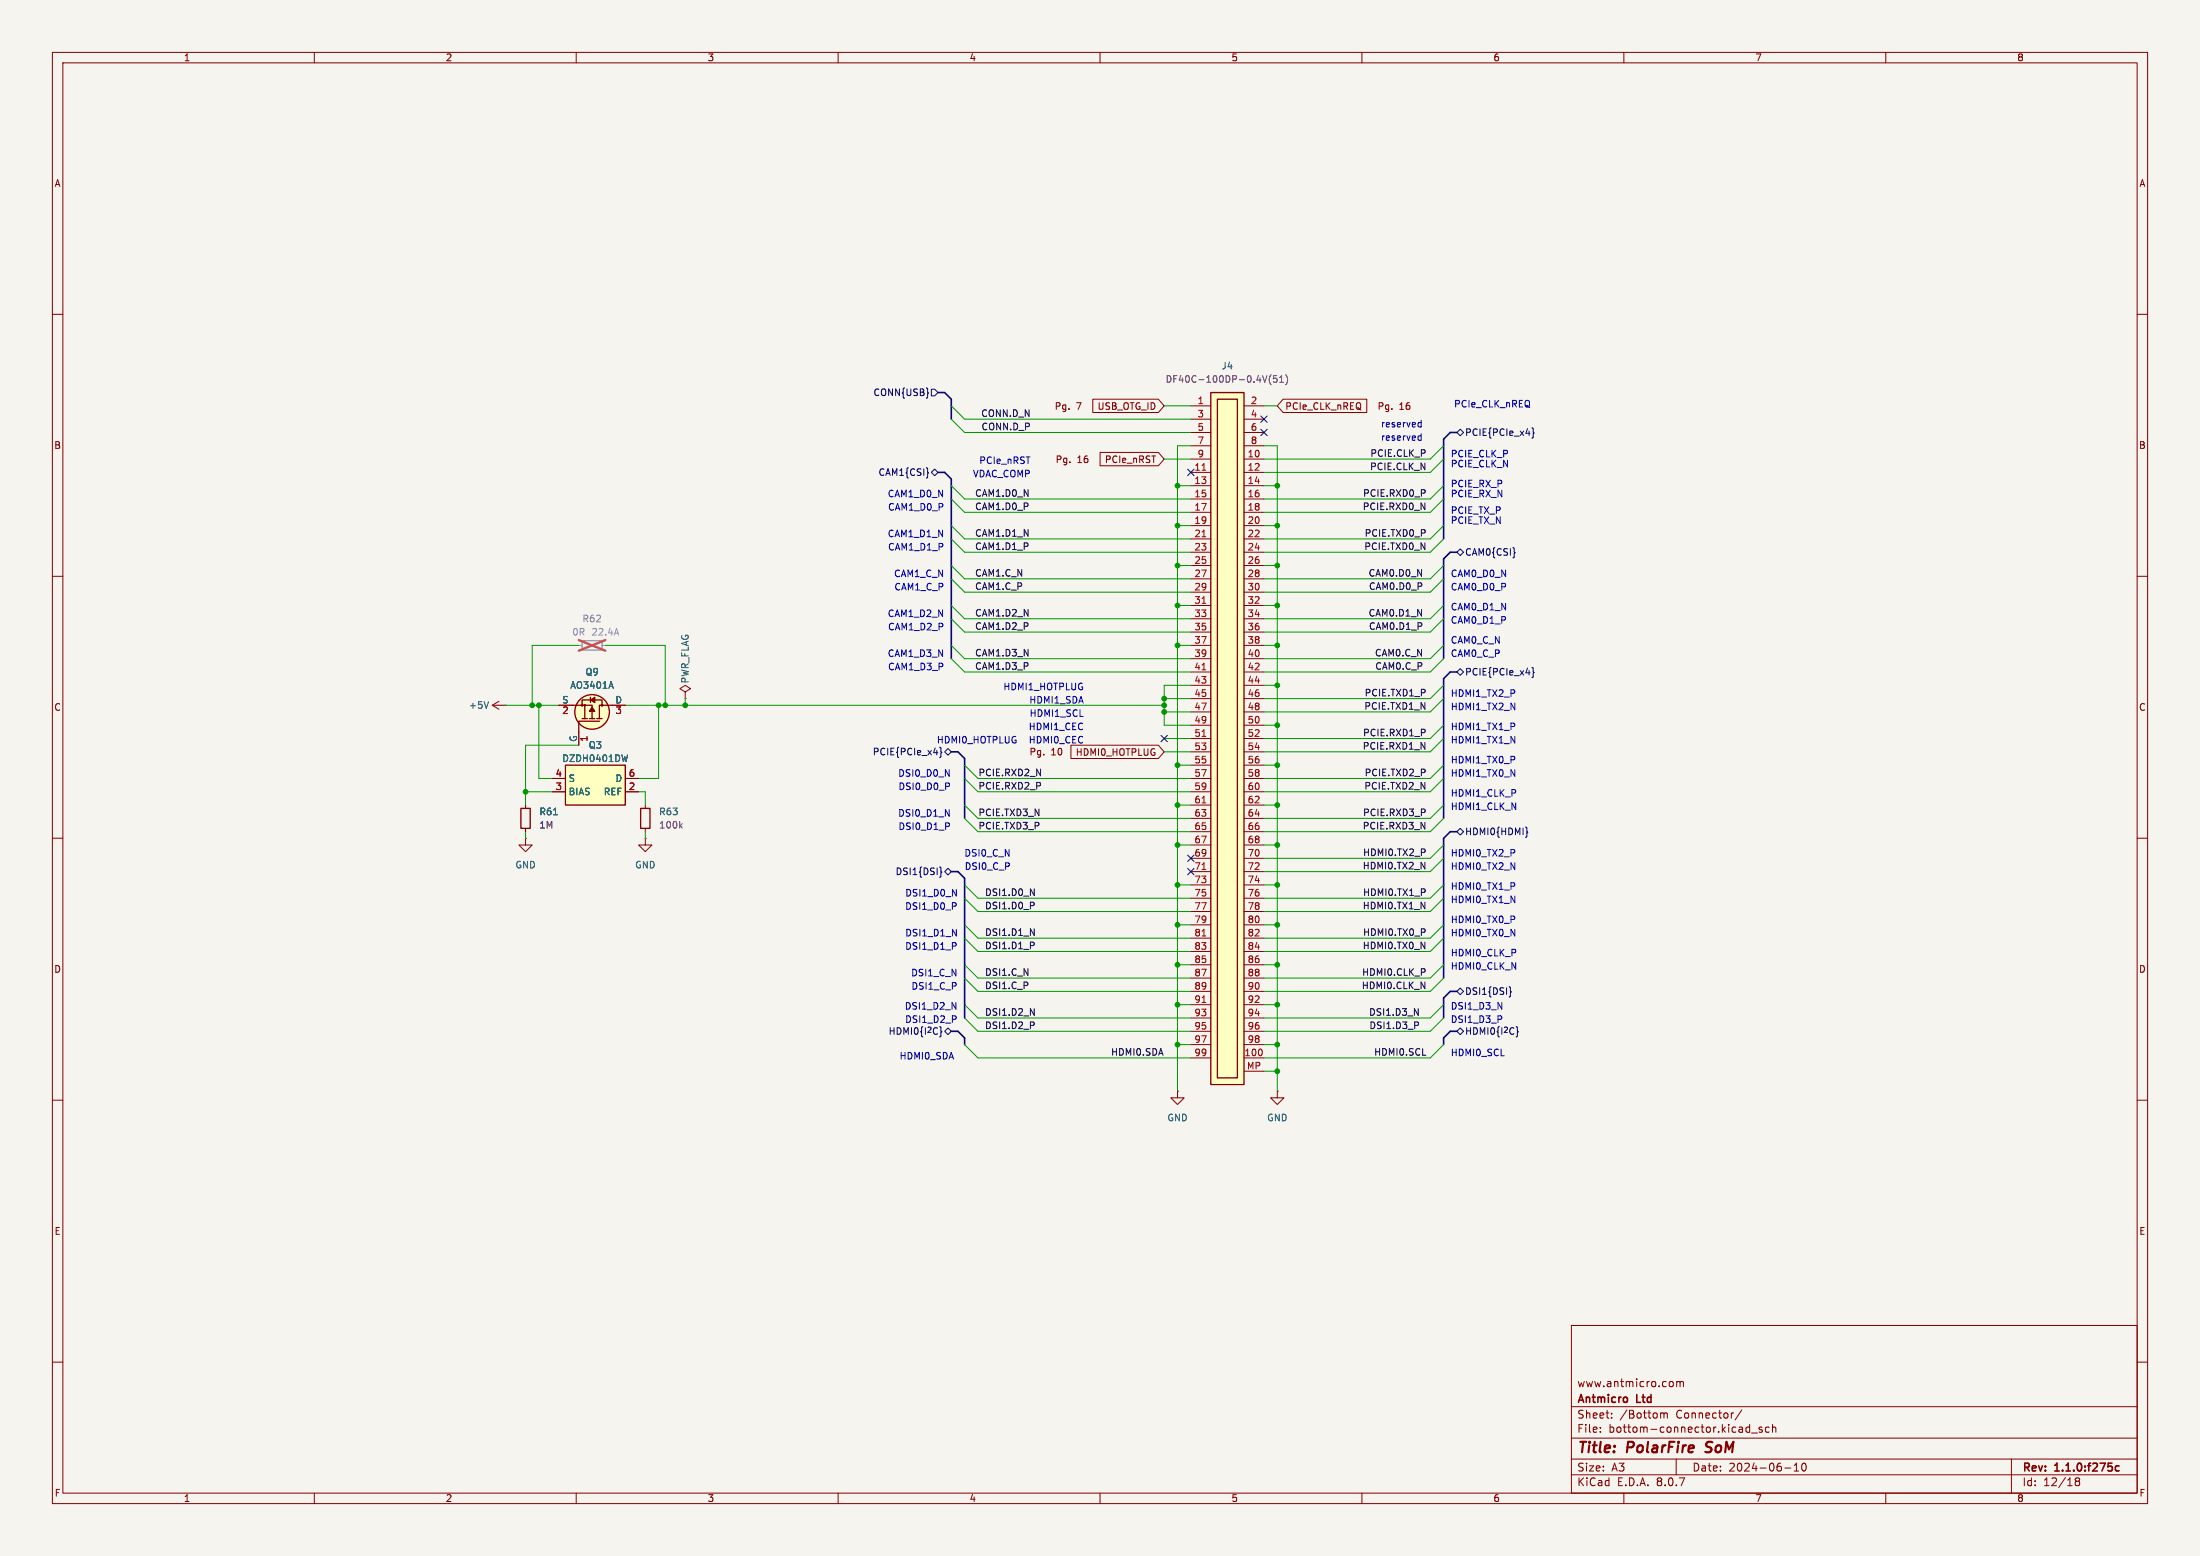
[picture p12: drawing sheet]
<svg xmlns="http://www.w3.org/2000/svg" width="420mm" height="297mm" viewBox="0 0 420 297" stroke-linecap="round" stroke-linejoin="round" font-family="sans-serif">
<path d="M0 0h420v297h-420z" fill="#f5f4ef" stroke="#f5f4ef" stroke-width=".19"/>
<g fill="none" stroke="#840000" stroke-width=".19">
<path d="M10 10h400v277h-400zM12 12h396v273h-396zM60 10v2M110 10v2M160 10v2M210 10v2M260 10v2M310 10v2M360 10v2M10 60h2M408 60h2M10 110h2"/>
<path d="M408 110h2M10 160h2M408 160h2M10 210h2M408 210h2M300 253h108v32h-108zM10 260h2M300 278.5h108M300 274.5h108M300 268.5h108M305.5 273.2v.2M305.5 272.5v.1"/>
<path d="M307.7 270.5v.2M307.7 269.8v.1M317 269.7v1M317 269.8l.4-.1 .3 .2M317.7 269.9l.2-.2 .3 .1 .1 .9M317.7 269.9v.8M319.2 263.7l.2 .3v.4l-.2 .3M320 278.5v3M320.1 263.8l.4-.1 .2 .2M320.1 263.7v1M320.7 263.9l.2-.2 .4 .1 .1 .9M320.7 263.9v.8"/>
<path d="M332.5 269.1l-1.3 1.9M333.6 272.4l.4 .1M334 271.9v1.5M334 273.3l-.4 .1M334.4 273.5h1.1M336.4 272.5l-.4-.1-.2 .2 .1 .2 .5 .2v.3h-.6M337.7 272.5l-.4-.1-.3 .3 .2 .6h.5M338.4 272.5l.2-.1 .3 .1 .1 .9M338.4 271.9v1.5M342.5 279.7l.4-.4v1.5M344.1 279.4l.2-.1a.8 .8 0 0 1 .5 .7 .8 .8 0 0 1-.5 .8l-.2-.2-.2-.4zM384 278.5v6.5"/>
<path d="M408 260h2M60 285v2M110 285v2M160 285v2M210 285v2M260 285v2M300 281.5h108M310 285v2M340.7 280.2h1.2M342.5 280.8h.9M360 285v2M396.4 282.7l-.2-.3 .2-.3 .5 .1 .1 .2-.3 .3"/>
<path d="M396.4 282.7l-.2 .3v.4l.2 .2 .5-.1 .1-.2-.1-.4-.2-.2M396.4 282.7h.3"/>
</g>
<path d="M404.5 279.9l-.4-.1-.3 .3 .2 .6h.5" fill="none" stroke="#840000" stroke-width=".3"/>
<path d="M325.5 277.1l.3 .1M325.8 275.4v.6" fill="none" stroke="#840000" stroke-width=".4"/>
<path d="M111.1 122.3h3.8v1.8h-3.8z" fill="none" stroke="#9c9b98" stroke-width=".25"/>
<path d="M117.7 120l.4 1.2M110.5 123.2h.6M114.9 123.2h.7" fill="none" stroke="#9c9b98" stroke-width=".19"/>
<path d="M110.5 122.2l5.1 2M115.6 122.2l-5.1 2" fill="none" stroke="#e75356" stroke-width=".46"/>
<path d="M107.9 146.1h11.5v7.6h-11.5z" fill="#ffffc2"/>
<path d="M107.9 146.1h11.5v7.6h-11.5z" fill="none" stroke="#840000" stroke-width=".25"/>
<path d="M105.4 151.1h2.5M105.4 148.6h2.5M119.4 151.1h2.5M119.4 148.6h2.5" fill="none" stroke="#840000" stroke-width=".19"/>
<path d="M119.8 144.1l-.3 1.3" fill="none" stroke="#006464" stroke-width=".19"/>
<g fill="#ffffc2">
<path d="M111.1 137.2h.5z"/>
<path d="M111.6 137.2h.5z"/>
<path d="M112.5 137.2h.5z"/>
<path d="M113 137.2h.5z"/>
<path d="M113.9 137.2h1z"/>
</g>
<path d="M111.6 134.6v2.6" fill="none" stroke="#ffffc2" stroke-width=".19"/>
<g fill="#ffffc2">
<path d="M112.7 133.1v1z"/>
<path d="M111.1 133.6h3.8v1.1h-3.8z"/>
</g>
<g fill="#ffffc2" stroke="#ffffc2" stroke-width=".19">
<circle cx="113" cy="135.9" r="3.3"/>
<circle cx="111.1" cy="134.6" r=".13"/>
<circle cx="111.6" cy="134.6" r=".13"/>
<circle cx="114.9" cy="134.6" r=".13"/>
</g>
<g fill="none" stroke="#840000" stroke-width=".25">
<path d="M109.2 134.6h3.8v2.6M111.1 134.7v-1.1h3.8v1.1M111.1 137.2h1M111.6 134.6v2.6M112.5 137.2h1M112.7 133.1v1M113.9 137.2h1M114.4 137.7h-3.9v2M116.8 134.6h-2.4v2.6M99.4 154.3h1.8v3.8h-1.8z"/>
<circle cx="111.1" cy="134.6" r=".13"/>
<circle cx="111.6" cy="134.6" r=".13"/>
<circle cx="113" cy="135.9" r="3.3"/>
<circle cx="114.9" cy="134.6" r=".13"/>
</g>
<g fill="#840000" stroke="#840000" stroke-width=".25">
<path d="M113 135l.5 .8h-1z"/>
<path d="M112.8 133.6l.7-.5v1z"/>
</g>
<path d="M106.7 134.6h2.5M110.5 139.7v2.5M116.8 134.6h2.6M100.3 153.7v.6M100.3 158.1v.7M100.3 160v1.3h1.3l-1.3 1.3-1.2-1.3h1.2M100.3 160h.1M243.8 208.3v1.3h1.3l-1.3 1.2-1.2-1.2h1.2M243.8 208.3h.1" fill="none" stroke="#840000" stroke-width=".19"/>
<path d="M116.7 130.1l.4 1.3M105.7 155.5h.7" fill="none" stroke="#006464" stroke-width=".19"/>
<path d="M94 134.6l1.2 .8z" fill="#ffffc2"/>
<path d="M94 134.6h2.5" fill="none" stroke="#ffffc2" stroke-width=".19"/>
<path d="M94 134.6l1.2-.7z" fill="#ffffc2"/>
<path d="M94 134.6l1.2 .8M94 134.6h2.5M95.2 133.9l-1.2 .7M96.5 134.6h.1M130.8 132.1l1-.7-1-.6-1 .6 1 .7v1.3M130.8 133.4h.1M224.8 208.3v1.3h1.3l-1.3 1.2-1.3-1.2h1.3M224.8 208.3h.1" fill="none" stroke="#840000" stroke-width=".19"/>
<path d="M93.3 133.9l-.5 1.3" fill="none" stroke="#006464" stroke-width=".19"/>
<g fill="#ffffc2">
<path d="M231.1 74.9h6.4v132.1h-6.4z"/>
<path d="M232.4 76.2h3.8v129.5h-3.8z"/>
</g>
<path d="M231.1 74.9h6.4v132.1h-6.4zM232.4 76.2h3.8v129.5h-3.8zM122.3 154.3h1.8v3.8h-1.8z" fill="none" stroke="#840000" stroke-width=".25"/>
<g fill="none" stroke="#840000" stroke-width=".19">
<path d="M208.6 76.2h12.5l1.1 1.3-1.1 1.2h-12.5zM227.3 77.5h3.8M237.5 77.5h3.8M245 76.2h15.9v2.5h-15.9l-1.2-1.2zM210 86.4h11.1l1.1 1.2-1.1 1.3h-11.1zM227.3 87.6h3.8M227.3 90.2h3.8M227.3 92.7h3.8M227.3 95.3h3.8M227.3 97.8h3.8M227.3 80h3.8M227.3 82.6h3.8"/>
<path d="M227.3 85.1h3.8M237.5 87.6h3.8M237.5 90.2h3.8M237.5 92.7h3.8M237.5 95.3h3.8M237.5 97.8h3.8M237.5 80h3.8M237.5 82.6h3.8M237.5 85.1h3.8M227.3 100.3h3.8M227.3 102.9h3.8M227.3 105.4h3.8"/>
<path d="M227.3 108h3.8M227.3 110.5h3.8M227.3 113h3.8M227.3 115.6h3.8M227.3 118.1h3.8M237.5 100.3h3.8M237.5 102.9h3.8M237.5 105.4h3.8M237.5 108h3.8M237.5 110.5h3.8M237.5 113h3.8M237.5 115.6h3.8"/>
<path d="M237.5 118.1h3.8M106.7 134.6h2.5M110.5 139.7v2.5M116.8 134.6h2.6M227.3 120.7h3.8M227.3 123.2h3.8M227.3 125.7h3.8M227.3 128.3h3.8M227.3 130.8h3.8M227.3 133.4h3.8M227.3 135.9h3.8M227.3 138.4h3.8"/>
<path d="M237.5 120.7h3.8M237.5 123.2h3.8M237.5 125.7h3.8M237.5 128.3h3.8M237.5 130.8h3.8M237.5 133.4h3.8M237.5 135.9h3.8M237.5 138.4h3.8M100.3 153.7v.6M100.3 158.1v.7M105.4 148.6h2.5M105.4 151.1h2.5"/>
<path d="M119.4 148.6h2.5M119.4 151.1h2.5M123.2 153.7v.6M123.2 158.1v.7M204.4 142.2h16.7l1.1 1.3-1.1 1.3h-16.7zM227.3 141h3.8M227.3 143.5h3.8M227.3 146.1h3.8M227.3 148.6h3.8M227.3 151.1h3.8M227.3 153.7h3.8M227.3 156.2h3.8"/>
<path d="M227.3 158.8h3.8M237.5 141h3.8M237.5 143.5h3.8M237.5 146.1h3.8M237.5 148.6h3.8M237.5 151.1h3.8M237.5 153.7h3.8M237.5 156.2h3.8M237.5 158.8h3.8M123.2 160v1.3h1.3l-1.3 1.3-1.3-1.3h1.3M123.2 160h.1M227.3 161.3h3.8"/>
<path d="M227.3 163.8h3.8M227.3 166.4h3.8M227.3 168.9h3.8M227.3 171.5h3.8M227.3 174h3.8M227.3 176.5h3.8M227.3 179.1h3.8M237.5 161.3h3.8M237.5 163.8h3.8M237.5 166.4h3.8M237.5 168.9h3.8M237.5 171.5h3.8"/>
<path d="M237.5 174h3.8M237.5 176.5h3.8M237.5 179.1h3.8M227.3 181.6h3.8M227.3 184.2h3.8M227.3 186.7h3.8M227.3 189.2h3.8M227.3 191.8h3.8M227.3 194.3h3.8M227.3 196.9h3.8M227.3 199.4h3.8M237.5 181.6h3.8"/>
<path d="M237.5 184.2h3.8M237.5 186.7h3.8M237.5 189.2h3.8M237.5 191.8h3.8M237.5 194.3h3.8M237.5 196.9h3.8M237.5 199.4h3.8M227.3 201.9h3.8M237.5 201.9h3.8M237.5 204.5h3.8"/>
</g>
<path d="M229.5 89.8h.7M229.5 102.5h.7M229.5 115.2h.7M229.5 127.9h.7M229.5 140.6h.7M229.5 153.3h.7M229.5 166h.7M229.5 178.7h.7M229.5 191.4h.7" fill="none" stroke="#a90000" stroke-width=".19"/>
<path d="M242.7 71.5a1.46 1.46 0 0 0 0 2M243.7 71.7h-.6v.6l.2-.1h.4l.1 .2-.1 .4-.1 .2-.5-.2M244.3 73h.7M244.3 72.1l.4-.4v1.3M245.4 71.5a1.46 1.46 0 0 1 0 2M129.9 157.6l.3 .5M130.2 157.2l-.4 .5" fill="none" stroke="#840084" stroke-width=".19"/>
<g fill="none" stroke="#000084" stroke-width=".19">
<path d="M177.1 75h.2l-.2 .1M177.8 74.3h.6l.7 .6-.7 .7h-.6zM240.7 79.4l1.2 1.2M241.9 79.4l-1.2 1.2M177.1 90.2l.2 .1h-.2M177.8 90.2l.6-.7 .7 .7-.7 .6zM226.7 89.6l1.2 1.2M227.9 89.6l-1.2 1.2M240.7 81.9l1.2 1.3M241.9 81.9l-1.2 1.3M278.1 82.6l.7-.7 .6 .7-.6 .6zM292.5 81.7l.2 .2v.6l.2 .1-.2 .2v.6l-.2 .2"/>
<path d="M278.1 105.4l.7-.6 .6 .6-.6 .6zM289.1 105.4l.1 .1-.1 .1M278.1 128.3l.7-.7 .6 .7-.6 .6zM292.5 127.4l.2 .2v.6l.2 .2-.2 .1v.7l-.2 .1M179.6 142.8v.6l.2 .2-.2 .2v.6l-.2 .2M180.3 143.5l.7-.6 .6 .6-.6 .6zM221.6 140.4l1.3 1.2M222.9 140.4l-1.3 1.2M278.1 158.8l.7-.7 .6 .7-.6 .6zM291.3 157.9l.2 .2v.6l.2 .1-.2 .2v.6l-.2 .2M179.4 165.5l.2 .2v.6l.2 .2-.2 .1v.7l-.2 .1M180.3 166.4l.7-.7 .6 .7-.6 .6z"/>
<path d="M226.7 163.2l1.2 1.2M226.7 165.8l1.2 1.2M227.9 163.2l-1.2 1.2M227.9 165.8l-1.2 1.2M180.3 196.9l.7-.7 .6 .7-.6 .6zM278.1 196.9l.7-.7 .6 .7-.6 .6zM278.1 189.2l.7-.6 .6 .6-.6 .7zM288.2 188.4l.1 .1v.6l.2 .2-.2 .2v.6l-.1 .2"/>
</g>
<path d="M196.7 169.7l.7 1.2v-1.2M196.7 177.3l.7 1.3v-1.3M197.3 172.3l.1 .1-.1 .4M197.3 179.9l.1 .2-.1 .3M272 169.8v.4M272 162.2v.4M272 177.4v.4M196.7 192.5l.7 1.3v-1.3M197.3 195.1l.1 .2-.1 .4M270 192.5l.7 1.3v-1.3M270.7 195.1l.1 .2-.1 .4M272 185v.5" fill="none" stroke="#0f0f0f" stroke-width=".19"/>
<path d="M270.8 81.4h.5M270.8 80.7h.5M270.8 84h.5M270.8 83.3h.5M271.3 80.2v1.3M271.3 82.8v1.2" fill="none" stroke="#0000c2" stroke-width=".19"/>
<path d="M179.1 74.9h1.2l1.3 1.3v3.8M179.1 90.2h1.2l1.3 1.2v34.3M278.1 82.6h-1.2l-1.3 1.2v19.1M278.1 105.4h-1.2l-1.3 1.3v19M278.1 128.3h-1.2l-1.3 1.2v26.7M181.6 143.5h1.3l1.2 1.3v11.4M278.1 158.8h-1.2l-1.3 1.2v26.7M181.6 166.4h1.3l1.2 1.2v26.7M181.6 196.9h1.3l1.2 1.2v1.3M278.1 189.2h-1.2l-1.3 1.3v3.8M278.1 196.9h-1.2l-1.3 1.2v1.3" fill="none" stroke="#000084" stroke-width=".3"/>
<g fill="none" stroke="#009600" stroke-width=".19">
<path d="M181.6 77.5l2.5 2.5h43.2M222.2 77.5h5.1M241.3 77.5h2.5M181.6 95.3l2.5 2.5h43.2M181.6 92.7l2.5 2.6h43.2M181.6 80l2.5 2.6h43.2M222.2 87.6h5.1M224.8 92.7h2.5M227.3 85.1h-2.5v123.2M241.3 85.1h2.5v123.2M241.3 92.7h2.5M275.6 87.6l-2.6 2.6h-31.7"/>
<path d="M275.6 95.3l-2.6 2.5h-31.7M275.6 92.7l-2.6 2.6h-31.7M275.6 85.1l-2.6 2.5h-31.7M181.6 100.3l2.5 2.6h43.2M181.6 102.9l2.5 2.5h43.2M181.6 110.5l2.5 2.5h43.2M181.6 108l2.5 2.5h43.2M181.6 118.1l2.5 2.6h43.2M181.6 115.6l2.5 2.5h43.2M224.8 115.6h2.5M224.8 100.3h2.5M224.8 108h2.5"/>
<path d="M241.3 115.6h2.5M241.3 100.3h2.5M241.3 108h2.5M275.6 100.3l-2.6 2.6h-31.7M275.6 102.9l-2.6 2.5h-31.7M275.6 110.5l-2.6 2.5h-31.7M275.6 108l-2.6 2.5h-31.7M275.6 118.1l-2.6 2.6h-31.7M275.6 115.6l-2.6 2.5h-31.7M96.5 134.6h10.2M102.9 134.6v14h2.5M110.5 123.2h-8.9v11.4"/>
<path d="M115.6 123.2h11.4v11.4M119.4 134.6h102.8M125.7 134.6v14h-3.8M130.8 133.4v1.2M181.6 125.7l2.5 2.6h43.2M181.6 123.2l2.5 2.5h43.2M222.2 135.9h5.1M222.2 133.4h5.1M224.8 123.2h2.5M227.3 130.8h-5.1v7.6h5.1M241.3 123.2h2.5M241.3 138.4h2.5"/>
<path d="M241.3 130.8h2.5M275.6 125.7l-2.6 2.6h-31.7M275.6 123.2l-2.6 2.5h-31.7M275.6 133.4l-2.6 2.5h-31.7M275.6 138.4l-2.6 2.6h-31.7M275.6 130.8l-2.6 2.6h-31.7M100.3 151.1h5.1M100.3 158.8v1.2M110.5 142.2h-10.2v11.5M121.9 151.1h1.3v2.6M123.2 158.8v1.2M184.1 148.6l2.6 2.5h40.6"/>
<path d="M184.1 153.7l2.6 2.5h40.6M184.1 146.1l2.6 2.5h40.6M184.1 156.2l2.6 2.6h40.6M222.2 143.5h5.1M222.2 141h5.1M224.8 146.1h2.5M224.8 153.7h2.5M241.3 146.1h2.5M241.3 153.7h2.5M275.6 141l-2.6 2.5h-31.7M275.6 148.6l-2.6 2.5h-31.7M275.6 153.7l-2.6 2.5h-31.7"/>
<path d="M275.6 146.1l-2.6 2.5h-31.7M275.6 156.2l-2.6 2.6h-31.7M184.1 168.9l2.6 2.6h40.6M184.1 171.5l2.6 2.5h40.6M184.1 179.1l2.6 2.5h40.6M184.1 176.5l2.6 2.6h40.6M224.8 161.3h2.5M224.8 168.9h2.5M224.8 176.5h2.5M241.3 161.3h2.5M241.3 168.9h2.5M241.3 176.5h2.5"/>
<path d="M275.6 163.8l-2.6 2.6h-31.7M275.6 168.9l-2.6 2.6h-31.7M275.6 161.3l-2.6 2.5h-31.7M275.6 171.5l-2.6 2.5h-31.7M275.6 179.1l-2.6 2.5h-31.7M275.6 176.5l-2.6 2.6h-31.7M184.1 186.7l2.6 2.5h40.6M184.1 191.8l2.6 2.5h40.6M184.1 194.3l2.6 2.6h40.6M184.1 199.4l2.6 2.5h40.6M184.1 184.2l2.6 2.5h40.6M224.8 191.8h2.5"/>
<path d="M224.8 199.4h2.5M224.8 184.2h2.5M241.3 191.8h2.5M241.3 199.4h2.5M241.3 184.2h2.5M275.6 186.7l-2.6 2.5h-31.7M275.6 191.8l-2.6 2.5h-31.7M275.6 194.3l-2.6 2.6h-31.7M275.6 199.4l-2.6 2.5h-31.7M275.6 184.2l-2.6 2.5h-31.7M241.3 204.5h2.5"/>
</g>
<path d="M116.7 130.1l.4 1.3M105.7 155.5h.7M119.8 144.1l-.3 1.3" fill="none" stroke="#006464" stroke-width=".19"/>
<g fill="#009600" stroke="#009600" stroke-width=".19">
<circle cx="243.8" cy="191.8" r=".46"/>
<circle cx="243.8" cy="184.2" r=".46"/>
<circle cx="224.8" cy="191.8" r=".46"/>
<circle cx="224.8" cy="184.2" r=".46"/>
<circle cx="224.8" cy="199.4" r=".46"/>
<circle cx="243.8" cy="176.5" r=".46"/>
<circle cx="243.8" cy="204.5" r=".46"/>
<circle cx="243.8" cy="199.4" r=".46"/>
<circle cx="243.8" cy="153.7" r=".46"/>
<circle cx="243.8" cy="168.9" r=".46"/>
<circle cx="243.8" cy="161.3" r=".46"/>
<circle cx="130.8" cy="134.6" r=".46"/>
<circle cx="224.8" cy="153.7" r=".46"/>
<circle cx="224.8" cy="176.5" r=".46"/>
<circle cx="224.8" cy="161.3" r=".46"/>
<circle cx="224.8" cy="168.9" r=".46"/>
<circle cx="222.2" cy="133.4" r=".46"/>
<circle cx="222.2" cy="135.9" r=".46"/>
<circle cx="222.2" cy="134.6" r=".46"/>
<circle cx="100.3" cy="151.1" r=".46"/>
<circle cx="125.7" cy="134.6" r=".46"/>
<circle cx="101.6" cy="134.6" r=".46"/>
<circle cx="102.9" cy="134.6" r=".46"/>
<circle cx="127" cy="134.6" r=".46"/>
<circle cx="224.8" cy="100.3" r=".46"/>
<circle cx="224.8" cy="92.7" r=".46"/>
<circle cx="243.8" cy="92.7" r=".46"/>
<circle cx="243.8" cy="100.3" r=".46"/>
<circle cx="243.8" cy="108" r=".46"/>
<circle cx="224.8" cy="115.6" r=".46"/>
<circle cx="243.8" cy="115.6" r=".46"/>
<circle cx="224.8" cy="146.1" r=".46"/>
<circle cx="224.8" cy="123.2" r=".46"/>
<circle cx="243.8" cy="123.2" r=".46"/>
<circle cx="243.8" cy="138.4" r=".46"/>
<circle cx="243.8" cy="146.1" r=".46"/>
<circle cx="243.8" cy="130.8" r=".46"/>
<circle cx="224.8" cy="108" r=".46"/>
</g>
<g font-size="2.8" fill="#840000">
<text x="301" y="277.9">Title:</text>
<text x="310.6" y="277.9">PolarFire</text>
<text x="326.5" y="277.9">SoM</text>
</g>
<g font-size="2.1" fill="#840000">
<text x="301" y="268.2">Antmicro</text>
<text x="301" y="265">www.antmicro.com</text>
<text x="312.5" y="268.2">Ltd</text>
<text x="301" y="273.7">File:</text>
<text x="301" y="271">Sheet:</text>
<text x="307.1" y="273.7">bottom-connector.kicad_sch</text>
<text x="309.2" y="271">/Bottom</text>
<text x="320" y="271">Connector/</text>
<text x="301" y="281.1">Size:</text>
<text x="307.6" y="281.1">A3</text>
<text x="323" y="281.1">Date:</text>
<text x="330" y="281.1">2024-06-10</text>
<text x="386" y="281.3">Rev:</text>
<text x="392.4" y="281.3">1.1.0:f275c</text>
<text x="301" y="283.9">KiCad</text>
<text x="308.7" y="283.9">E.D.A.</text>
<text x="316.3" y="283.9">8.0.7</text>
<text x="386" y="283.9">Id:</text>
<text x="390.1" y="283.9">12/18</text>
</g>
<g font-size="1.8" fill="#840000">
<text x="35" y="11.9">1</text>
<text x="85" y="11.9">2</text>
<text x="135" y="11.9">3</text>
<text x="185" y="11.9">4</text>
<text x="235" y="11.9">5</text>
<text x="285" y="11.9">6</text>
<text x="335" y="11.9">7</text>
<text x="385" y="11.9">8</text>
<text x="10.3" y="35.9">A</text>
<text x="408.3" y="35.9">A</text>
<text x="201.2" y="78.4">Pg.</text>
<text x="205.4" y="78.4">7</text>
<text x="209.4" y="78.4">USB_OTG_ID</text>
<text x="245.3" y="78.4">PCIe_CLK_nREQ</text>
<text x="262.9" y="78.4">Pg.</text>
<text x="267.1" y="78.4">16</text>
<text x="10.3" y="85.9">B</text>
<text x="201.4" y="88.6">Pg.</text>
<text x="205.6" y="88.6">16</text>
<text x="210.8" y="88.6">PCIe_nRST</text>
<text x="408.2" y="85.9">B</text>
<text x="10.3" y="135.9">C</text>
<text x="408.2" y="135.9">C</text>
<text x="196.4" y="144.4">Pg.</text>
<text x="200.6" y="144.4">10</text>
<text x="205.3" y="144.5">HDMI0_HOTPLUG</text>
<text x="10.3" y="185.9">D</text>
<text x="408.2" y="185.9">D</text>
<text x="10.3" y="235.9">E</text>
<text x="408.3" y="235.9">E</text>
<text x="10.3" y="285.9">F</text>
<text x="35" y="286.9">1</text>
<text x="85" y="286.9">2</text>
<text x="135" y="286.9">3</text>
<text x="185" y="286.9">4</text>
<text x="235" y="286.9">5</text>
<text x="285" y="286.9">6</text>
<text x="335" y="286.9">7</text>
<text x="385" y="286.9">8</text>
<text x="408.3" y="285.9">F</text>
</g>
<g font-size="1.8" fill="#006464">
<text x="233.1" y="70.7">J4</text>
<text x="108.8" y="131.7">AO3401A</text>
<text x="111.7" y="129.1">Q9</text>
<text x="131.7" y="130.5" transform="rotate(-90 131.7 130.5)">PWR_FLAG</text>
<text x="89.4" y="135.5">+5V</text>
<text x="107.2" y="134.4">S</text>
<text x="117.4" y="134.4">D</text>
<text x="110.2" y="141.7" transform="rotate(-90 110.2 141.7)">G</text>
<text x="112.3" y="143.1">Q3</text>
<text x="107.2" y="145.6">DZDH0401DW</text>
<text x="108.5" y="149.5">S</text>
<text x="117.4" y="149.5">D</text>
<text x="102.9" y="155.8">R61</text>
<text x="108.5" y="152">BIAS</text>
<text x="115.2" y="152">REF</text>
<text x="125.7" y="155.8">R63</text>
<text x="98.3" y="166">GND</text>
<text x="121.2" y="166">GND</text>
<text x="222.8" y="214.2">GND</text>
<text x="241.8" y="214.2">GND</text>
</g>
<g font-size="1.8" fill="#000084">
<text x="166.6" y="75.8">CONN{USB}</text>
<text x="279.6" y="83.4">PCIE{PCIe_x4}</text>
<text x="167.6" y="91">CAM1{CSI}</text>
<text x="279.6" y="106.3">CAM0{CSI}</text>
<text x="279.6" y="129.1">PCIE{PCIe_x4}</text>
<text x="166.5" y="144.4">PCIE{PCIe_x4}</text>
<text x="279.6" y="159.6">HDMI0{HDMI}</text>
<text x="170.9" y="167.2">DSI1{DSI}</text>
<text x="279.6" y="190.1">DSI1{DSI}</text>
<text x="169.5" y="197.7">HDMI0{I^{2}C}</text>
<text x="279.6" y="197.7">HDMI0{I^{2}C}</text>
</g>
<g font-size="1.8" fill="#840084">
<text x="222.4" y="73.3">DF40C-100DP-0.4V(51)</text>
<text x="102.9" y="158.3">1M</text>
<text x="125.7" y="158.3">100k</text>
</g>
<g font-size="1.8" fill="#a90000">
<text x="228.5" y="77.2">1</text>
<text x="238.7" y="77.2">2</text>
<text x="228.5" y="79.8">3</text>
<text x="228.5" y="82.3">5</text>
<text x="238.7" y="79.8">4</text>
<text x="238.7" y="82.3">6</text>
<text x="227.9" y="89.9">11</text>
<text x="228.5" y="84.8">7</text>
<text x="228.5" y="87.4">9</text>
<text x="238.1" y="87.4">10</text>
<text x="238.1" y="89.9">12</text>
<text x="238.7" y="84.8">8</text>
<text x="227.9" y="92.5">13</text>
<text x="227.9" y="95">15</text>
<text x="238.1" y="92.5">14</text>
<text x="238.1" y="95">16</text>
<text x="227.9" y="97.5">17</text>
<text x="227.9" y="100.1">19</text>
<text x="238.1" y="97.5">18</text>
<text x="238.1" y="100.1">20</text>
<text x="227.9" y="102.6">21</text>
<text x="227.9" y="105.2">23</text>
<text x="227.9" y="107.7">25</text>
<text x="238.1" y="102.6">22</text>
<text x="238.1" y="105.2">24</text>
<text x="238.1" y="107.7">26</text>
<text x="227.9" y="110.2">27</text>
<text x="227.9" y="112.8">29</text>
<text x="238.1" y="110.2">28</text>
<text x="238.1" y="112.8">30</text>
<text x="227.9" y="115.3">31</text>
<text x="227.9" y="117.9">33</text>
<text x="238.1" y="115.3">32</text>
<text x="238.1" y="117.9">34</text>
<text x="227.9" y="120.4">35</text>
<text x="227.9" y="122.9">37</text>
<text x="227.9" y="125.5">39</text>
<text x="238.1" y="120.4">36</text>
<text x="238.1" y="122.9">38</text>
<text x="238.1" y="125.5">40</text>
<text x="227.9" y="128">41</text>
<text x="227.9" y="130.6">43</text>
<text x="238.1" y="128">42</text>
<text x="238.1" y="130.6">44</text>
<text x="107.2" y="136.6">2</text>
<text x="117.4" y="136.6">3</text>
<text x="227.9" y="133.1">45</text>
<text x="227.9" y="135.6">47</text>
<text x="238.1" y="133.1">46</text>
<text x="238.1" y="135.6">48</text>
<text x="112.5" y="141.7" transform="rotate(-90 112.5 141.7)">1</text>
<text x="227.9" y="138.2">49</text>
<text x="227.9" y="140.7">51</text>
<text x="227.9" y="143.3">53</text>
<text x="238.1" y="138.2">50</text>
<text x="238.1" y="140.7">52</text>
<text x="238.1" y="143.3">54</text>
<text x="106" y="148.3">4</text>
<text x="119.9" y="148.3">6</text>
<text x="227.9" y="145.8">55</text>
<text x="227.9" y="148.3">57</text>
<text x="238.1" y="145.8">56</text>
<text x="238.1" y="148.3">58</text>
<text x="106" y="150.9">3</text>
<text x="119.9" y="150.9">2</text>
<text x="227.9" y="150.9">59</text>
<text x="227.9" y="153.4">61</text>
<text x="227.9" y="156">63</text>
<text x="238.1" y="150.9">60</text>
<text x="238.1" y="153.4">62</text>
<text x="238.1" y="156">64</text>
<text x="227.9" y="158.5">65</text>
<text x="227.9" y="161">67</text>
<text x="238.1" y="158.5">66</text>
<text x="238.1" y="161">68</text>
<text x="227.9" y="163.6">69</text>
<text x="227.9" y="166.1">71</text>
<text x="238.1" y="163.6">70</text>
<text x="238.1" y="166.1">72</text>
<text x="227.9" y="168.7">73</text>
<text x="227.9" y="171.2">75</text>
<text x="227.9" y="173.7">77</text>
<text x="238.1" y="168.7">74</text>
<text x="238.1" y="171.2">76</text>
<text x="238.1" y="173.7">78</text>
<text x="227.9" y="176.3">79</text>
<text x="227.9" y="178.8">81</text>
<text x="238.1" y="176.3">80</text>
<text x="238.1" y="178.8">82</text>
<text x="227.9" y="181.4">83</text>
<text x="227.9" y="183.9">85</text>
<text x="238.1" y="181.4">84</text>
<text x="238.1" y="183.9">86</text>
<text x="227.9" y="186.4">87</text>
<text x="227.9" y="189">89</text>
<text x="227.9" y="191.5">91</text>
<text x="238.1" y="186.4">88</text>
<text x="238.1" y="189">90</text>
<text x="238.1" y="191.5">92</text>
<text x="227.9" y="194.1">93</text>
<text x="227.9" y="196.6">95</text>
<text x="238.1" y="194.1">94</text>
<text x="238.1" y="196.6">96</text>
<text x="227.9" y="199.1">97</text>
<text x="227.9" y="201.7">99</text>
<text x="237.5" y="201.7">100</text>
<text x="238.1" y="199.1">98</text>
<text x="237.9" y="204.2">MP</text>
</g>
<g font-size="1.8" fill="#0000c2">
<text x="277.5" y="77.9">PCIe_CLK_nREQ</text>
<text x="263.5" y="81.7">reserved</text>
<text x="186.8" y="88.7">PCIe_nRST</text>
<text x="263.5" y="84.2">reserved</text>
<text x="276.9" y="87.4">PCIE_CLK_P</text>
<text x="276.9" y="89.3">PCIE_CLK_N</text>
<text x="169.4" y="95">CAM1_D0_N</text>
<text x="185.6" y="91.2">VDAC_COMP</text>
<text x="276.9" y="95">PCIE_RX_N</text>
<text x="276.9" y="93.1">PCIE_RX_P</text>
<text x="169.4" y="97.5">CAM1_D0_P</text>
<text x="276.9" y="98.2">PCIE_TX_P</text>
<text x="276.9" y="100.1">PCIE_TX_N</text>
<text x="169.4" y="102.6">CAM1_D1_N</text>
<text x="169.4" y="105.2">CAM1_D1_P</text>
<text x="170.6" y="110.2">CAM1_C_N</text>
<text x="170.6" y="112.8">CAM1_C_P</text>
<text x="276.9" y="110.2">CAM0_D0_N</text>
<text x="276.9" y="112.8">CAM0_D0_P</text>
<text x="169.4" y="117.9">CAM1_D2_N</text>
<text x="276.9" y="116.6">CAM0_D1_N</text>
<text x="276.9" y="119.1">CAM0_D1_P</text>
<text x="169.4" y="125.5">CAM1_D3_N</text>
<text x="169.4" y="120.4">CAM1_D2_P</text>
<text x="276.9" y="125.5">CAM0_C_P</text>
<text x="276.9" y="122.9">CAM0_C_N</text>
<text x="169.4" y="128">CAM1_D3_P</text>
<text x="191.4" y="131.8">HDMI1_HOTPLUG</text>
<text x="196.4" y="134.4">HDMI1_SDA</text>
<text x="196.5" y="136.9">HDMI1_SCL</text>
<text x="276.9" y="135.6">HDMI1_TX2_N</text>
<text x="276.9" y="133.1">HDMI1_TX2_P</text>
<text x="178.7" y="142">HDMI0_HOTPLUG</text>
<text x="196.3" y="142">HDMI0_CEC</text>
<text x="196.3" y="139.5">HDMI1_CEC</text>
<text x="276.9" y="139.5">HDMI1_TX1_P</text>
<text x="276.9" y="142">HDMI1_TX1_N</text>
<text x="171.4" y="148.3">DSI0_D0_N</text>
<text x="276.9" y="145.8">HDMI1_TX0_P</text>
<text x="276.9" y="148.3">HDMI1_TX0_N</text>
<text x="171.4" y="156">DSI0_D1_N</text>
<text x="171.4" y="150.9">DSI0_D0_P</text>
<text x="276.9" y="152.2">HDMI1_CLK_P</text>
<text x="276.9" y="154.7">HDMI1_CLK_N</text>
<text x="171.4" y="158.5">DSI0_D1_P</text>
<text x="184" y="163.6">DSI0_C_N</text>
<text x="184.1" y="166.1">DSI0_C_P</text>
<text x="276.9" y="163.6">HDMI0_TX2_P</text>
<text x="276.9" y="166.1">HDMI0_TX2_N</text>
<text x="172.7" y="173.7">DSI1_D0_P</text>
<text x="172.7" y="171.2">DSI1_D0_N</text>
<text x="276.9" y="169.9">HDMI0_TX1_P</text>
<text x="276.9" y="172.5">HDMI0_TX1_N</text>
<text x="172.7" y="178.8">DSI1_D1_N</text>
<text x="276.9" y="178.8">HDMI0_TX0_N</text>
<text x="276.9" y="176.3">HDMI0_TX0_P</text>
<text x="172.7" y="181.4">DSI1_D1_P</text>
<text x="276.9" y="185.2">HDMI0_CLK_N</text>
<text x="276.9" y="182.6">HDMI0_CLK_P</text>
<text x="173.8" y="186.4">DSI1_C_N</text>
<text x="173.9" y="189">DSI1_C_P</text>
<text x="172.6" y="192.8">DSI1_D2_N</text>
<text x="172.7" y="195.3">DSI1_D2_P</text>
<text x="276.9" y="195.3">DSI1_D3_P</text>
<text x="276.9" y="192.8">DSI1_D3_N</text>
<text x="171.6" y="202.3">HDMI0_SDA</text>
<text x="276.9" y="201.7">HDMI0_SCL</text>
</g>
<g font-size="1.8" fill="#0f0f0f">
<text x="187.2" y="79.7">CONN.D_N</text>
<text x="187.3" y="82.2">CONN.D_P</text>
<text x="261.4" y="89.8">PCIE.CLK_N</text>
<text x="261.5" y="87.3">PCIE.CLK_P</text>
<text x="186.1" y="94.9">CAM1.D0_N</text>
<text x="260.1" y="94.9">PCIE.RXD0_P</text>
<text x="186.1" y="97.4">CAM1.D0_P</text>
<text x="260.1" y="97.4">PCIE.RXD0_N</text>
<text x="186.1" y="105.1">CAM1.D1_P</text>
<text x="186.1" y="102.5">CAM1.D1_N</text>
<text x="260.4" y="105.1">PCIE.TXD0_N</text>
<text x="260.4" y="102.5">PCIE.TXD0_P</text>
<text x="186.1" y="110.1">CAM1.C_N</text>
<text x="186.1" y="112.7">CAM1.C_P</text>
<text x="261.2" y="110.1">CAM0.D0_N</text>
<text x="261.2" y="112.7">CAM0.D0_P</text>
<text x="186.1" y="117.8">CAM1.D2_N</text>
<text x="261.2" y="117.8">CAM0.D1_N</text>
<text x="186.1" y="120.3">CAM1.D2_P</text>
<text x="186.1" y="125.4">CAM1.D3_N</text>
<text x="261.2" y="120.3">CAM0.D1_P</text>
<text x="262.4" y="125.4">CAM0.C_N</text>
<text x="186.1" y="127.9">CAM1.D3_P</text>
<text x="262.4" y="127.9">CAM0.C_P</text>
<text x="260.4" y="135.5">PCIE.TXD1_N</text>
<text x="260.4" y="133">PCIE.TXD1_P</text>
<text x="260.1" y="143.2">PCIE.RXD1_N</text>
<text x="260.1" y="140.6">PCIE.RXD1_P</text>
<text x="186.7" y="148.2">PCIE.RXD2_N</text>
<text x="260.4" y="148.2">PCIE.TXD2_P</text>
<text x="186.7" y="150.8">PCIE.RXD2_P</text>
<text x="186.7" y="155.9">PCIE.TXD3_N</text>
<text x="260.1" y="155.9">PCIE.RXD3_P</text>
<text x="260.4" y="150.8">PCIE.TXD2_N</text>
<text x="186.7" y="158.4">PCIE.TXD3_P</text>
<text x="260.1" y="158.4">PCIE.RXD3_N</text>
<text x="260.1" y="166">HDMI0.TX2_N</text>
<text x="260.1" y="163.5">HDMI0.TX2_P</text>
<text x="188" y="173.6">DSI1.D0_P</text>
<text x="188" y="171.1">DSI1.D0_N</text>
<text x="260.1" y="173.6">HDMI0.TX1_N</text>
<text x="260.1" y="171.1">HDMI0.TX1_P</text>
<text x="188" y="178.7">DSI1.D1_N</text>
<text x="260.1" y="178.7">HDMI0.TX0_P</text>
<text x="188" y="181.3">DSI1.D1_P</text>
<text x="260.1" y="181.3">HDMI0.TX0_N</text>
<text x="188" y="186.3">DSI1.C_N</text>
<text x="188" y="188.9">DSI1.C_P</text>
<text x="259.9" y="188.9">HDMI0.CLK_N</text>
<text x="259.9" y="186.3">HDMI0.CLK_P</text>
<text x="188" y="196.5">DSI1.D2_P</text>
<text x="188" y="194">DSI1.D2_N</text>
<text x="261.3" y="194">DSI1.D3_N</text>
<text x="261.3" y="196.5">DSI1.D3_P</text>
<text x="212" y="201.6">HDMI0.SDA</text>
<text x="262.2" y="201.6">HDMI0.SCL</text>
</g>
<text font-size="1.8" fill="#939391" x="111.1" y="119">R62</text>
<g font-size="1.8" fill="#9c9b98">
<text x="109.2" y="121.5">0R</text>
<text x="112.8" y="121.5">22.4A</text>
</g>
</svg>
